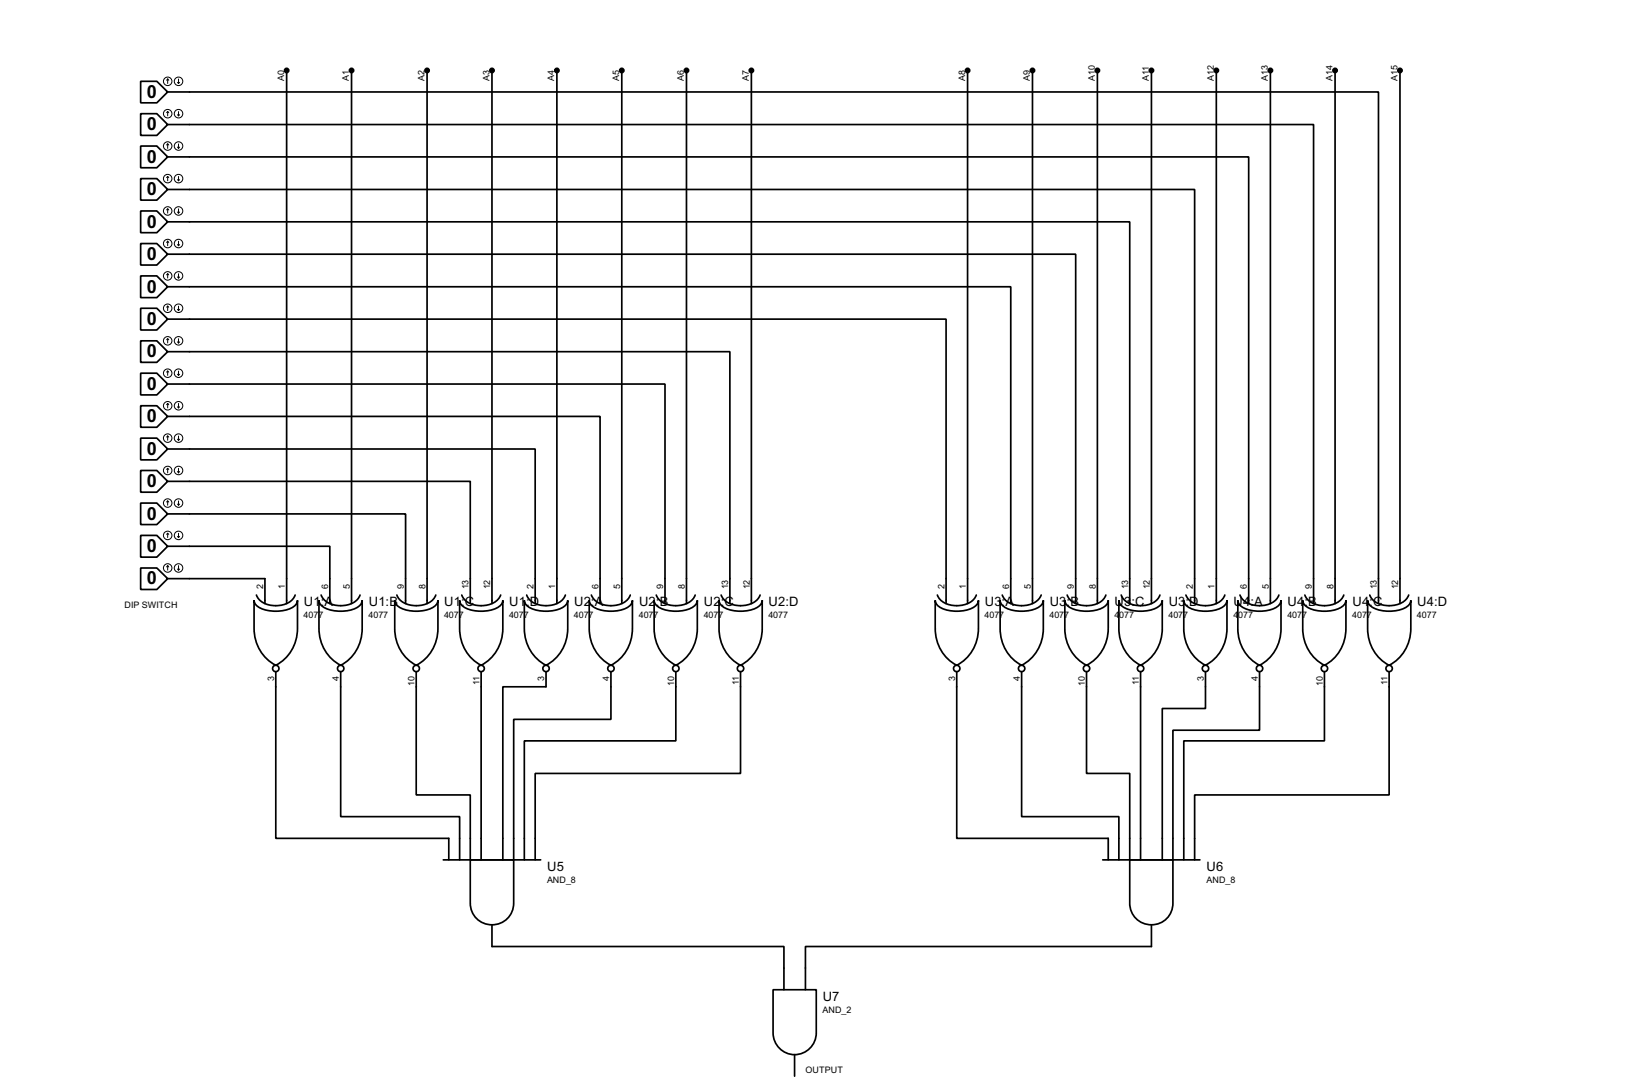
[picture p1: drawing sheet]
<svg xmlns="http://www.w3.org/2000/svg" width="383mm" height="256mm" viewBox="0 0 383 256" stroke-linecap="round" stroke-linejoin="round" font-family="sans-serif">
<g fill="none" stroke="#000" stroke-width=".4">
<path d="M33.1 19.1h3.8l2.5 2.5-2.5 2.6h-3.8zM67.4 16.6v125.2M82.6 16.6v125.2M100.4 16.6v125.2M115.6 16.6v125.2M130.9 16.6v125.2M146.1 16.6v125.2M161.3 16.6v125.2M176.6 16.6v125.2M227.4 16.6v125.2M242.6 16.6v125.2M257.9 16.6v125.2"/>
<path d="M270.6 16.6v125.2M285.8 16.6v125.2M298.5 16.6v125.2M313.7 16.6v125.2M329 16.6v125.2M33.1 34.3h3.8l2.5 2.6-2.5 2.5h-3.8zM33.1 26.7h3.8l2.5 2.6-2.5 2.5h-3.8zM39.4 36.9h254v104.9M39.4 29.3h269.3v112.5M39.4 21.6h284.5v120.2M33.1 57.2h3.8l2.5 2.5-2.5 2.6h-3.8zM33.1 49.6h3.8l2.5 2.5-2.5 2.6h-3.8z"/>
<path d="M33.1 42h3.8l2.5 2.5-2.5 2.5h-3.8zM39.4 59.7h213.4v82.1M39.4 52.1h226.1v89.7M39.4 44.5h241.3v97.3M33.1 72.4h3.8l2.5 2.6-2.5 2.5h-3.8zM33.1 64.8h3.8l2.5 2.6-2.5 2.5h-3.8zM39.4 75h182.9v66.8M39.4 67.4h198.1v74.4M33.1 95.3h3.8l2.5 2.5-2.5 2.6h-3.8zM33.1 87.7h3.8l2.5 2.5-2.5 2.6h-3.8zM33.1 80.1h3.8l2.5 2.5-2.5 2.5h-3.8zM39.4 97.8h101.6v44"/>
<path d="M39.4 90.2h116.9v51.6M39.4 82.6h132.1v59.2M33.1 118.2h3.8l2.5 2.5-2.5 2.5h-3.8zM33.1 110.5h3.8l2.5 2.6-2.5 2.5h-3.8zM33.1 102.9h3.8l2.5 2.6-2.5 2.5h-3.8zM39.4 113.1h71.1v28.7M39.4 105.5h86.4v36.3M33.1 133.4h3.8l2.5 2.5-2.5 2.6h-3.8zM33.1 125.8h3.8l2.5 2.5-2.5 2.6h-3.8zM39.4 128.3h38.1v13.5M39.4 120.7h55.9v21.1M39.4 135.9h22.9v5.9"/>
<path d="M60.3 139.8a5.1 5.1 0 0 0 6.1 2.3 3.8 3.8 0 0 0 3-2.3M75.5 139.8a5.2 5.2 0 0 0 6.2 2.3 3.8 3.8 0 0 0 2.9-2.3M93.3 139.8a5.1 5.1 0 0 0 6.1 2.3 3.9 3.9 0 0 0 3-2.3M108.5 139.8a5.1 5.1 0 0 0 6.2 2.3 4 4 0 0 0 3-2.3M123.8 139.8a5.1 5.1 0 0 0 6.1 2.3 3.8 3.8 0 0 0 3-2.3M139 139.8a5.2 5.2 0 0 0 6.2 2.3 3.8 3.8 0 0 0 2.9-2.3M154.2 139.8a5.2 5.2 0 0 0 6.2 2.3 3.9 3.9 0 0 0 3-2.3M169.5 139.8a5.1 5.1 0 0 0 6.1 2.3 3.9 3.9 0 0 0 3-2.3M220.3 139.8a5.1 5.1 0 0 0 6.1 2.3 3.9 3.9 0 0 0 3-2.3M235.5 139.8a5.1 5.1 0 0 0 6.2 2.3 4 4 0 0 0 3-2.3M250.8 139.8a5.1 5.1 0 0 0 6.1 2.3 3.8 3.8 0 0 0 3-2.3M263.5 139.8a5.1 5.1 0 0 0 6.1 2.3 3.8 3.8 0 0 0 3-2.3"/>
<path d="M278.7 139.8a5.2 5.2 0 0 0 6.2 2.3 3.8 3.8 0 0 0 2.9-2.3M291.4 139.8a5.2 5.2 0 0 0 6.2 2.3 3.8 3.8 0 0 0 2.9-2.3M306.6 139.8a5.2 5.2 0 0 0 6.2 2.3 3.9 3.9 0 0 0 3-2.3M321.9 139.8a5.1 5.1 0 0 0 6.1 2.3 3.9 3.9 0 0 0 3-2.3M59.7 141a3.2 3.2 0 0 0 3.1 2.4 7.7 7.7 0 0 0 6.7-1.4l.4-1v6.6a9.6 9.6 0 0 1-5.1 8.7 9.6 9.6 0 0 1-5.1-8.7zM64.8 157.8v39.1h40.7v5.1M75 141a3.2 3.2 0 0 0 3.1 2.4 7.6 7.6 0 0 0 6.6-1.4l.4-1v6.6a9.6 9.6 0 0 1-5 8.7 9.6 9.6 0 0 1-5.1-8.7zM80.1 157.8v34h27.9v10.2M92.8 141a3.2 3.2 0 0 0 3.1 2.4 7.7 7.7 0 0 0 6.6-1.4l.4-1v6.6a9.6 9.6 0 0 1-5.1 8.7 9.6 9.6 0 0 1-5-8.7zM97.8 157.8v28.9h12.7v15.3M108 141a3.2 3.2 0 0 0 3.1 2.4 7.7 7.7 0 0 0 6.6-1.4l.5-1v6.6a9.6 9.6 0 0 1-5.1 8.7 9.6 9.6 0 0 1-5.1-8.7zM113.1 157.8v44.2"/>
<path d="M123.2 141a3.2 3.2 0 0 0 3.1 2.4 7.7 7.7 0 0 0 6.7-1.4l.4-1v6.6a9.6 9.6 0 0 1-5.1 8.7 9.6 9.6 0 0 1-5.1-8.7zM128.3 157.8v3.5h-10.1v40.7M138.5 141a3.2 3.2 0 0 0 3.1 2.4 7.6 7.6 0 0 0 6.6-1.4l.4-1v6.6a9.6 9.6 0 0 1-5 8.7 9.6 9.6 0 0 1-5.1-8.7zM143.6 157.8v11.2h-22.9v33M153.7 141a3.2 3.2 0 0 0 3.1 2.4 7.6 7.6 0 0 0 6.6-1.4l.5-1v6.6a9.6 9.6 0 0 1-5.1 8.7 9.6 9.6 0 0 1-5.1-8.7zM158.8 157.8v16.2h-35.6v28M169 141a3.2 3.2 0 0 0 3.1 2.4 7.7 7.7 0 0 0 6.6-1.4l.4-1v6.6a9.6 9.6 0 0 1-5.1 8.7 9.6 9.6 0 0 1-5-8.7zM174 157.8v23.9h-48.2v20.3M219.8 141a3.2 3.2 0 0 0 3.1 2.4 7.7 7.7 0 0 0 6.6-1.4l.4-1v6.6a9.6 9.6 0 0 1-5.1 8.7 9.6 9.6 0 0 1-5-8.7zM224.8 157.8v39.1h35.6v5.1M235 141a3.2 3.2 0 0 0 3.1 2.4 7.7 7.7 0 0 0 6.6-1.4l.5-1v6.6a9.6 9.6 0 0 1-5.1 8.7 9.6 9.6 0 0 1-5.1-8.7zM240.1 157.8v34h22.8v10.2"/>
<path d="M250.2 141a3.2 3.2 0 0 0 3.1 2.4 7.7 7.7 0 0 0 6.7-1.4l.4-1v6.6a9.6 9.6 0 0 1-5.1 8.7 9.6 9.6 0 0 1-5.1-8.7zM255.3 157.8v23.9h10.2v20.3M262.9 141a3.2 3.2 0 0 0 3.1 2.4 7.7 7.7 0 0 0 6.7-1.4l.4-1v6.6a9.6 9.6 0 0 1-5.1 8.7 9.6 9.6 0 0 1-5.1-8.7zM268 157.8v44.2M278.2 141a3.2 3.2 0 0 0 3.1 2.4 7.6 7.6 0 0 0 6.6-1.4l.4-1v6.6a9.6 9.6 0 0 1-5 8.7 9.6 9.6 0 0 1-5.1-8.7zM283.3 157.8v8.6h-10.2v35.6M290.9 141a3.2 3.2 0 0 0 3.1 2.4 7.6 7.6 0 0 0 6.6-1.4l.4-1v6.6a9.6 9.6 0 0 1-5 8.7 9.6 9.6 0 0 1-5.1-8.7zM296 157.8v13.7h-20.4v30.5M306.1 141a3.2 3.2 0 0 0 3.1 2.4 7.6 7.6 0 0 0 6.6-1.4l.5-1v6.6a9.6 9.6 0 0 1-5.1 8.7 9.6 9.6 0 0 1-5.1-8.7zM311.2 157.8v16.2h-33v28M321.4 141a3.2 3.2 0 0 0 3.1 2.4 7.7 7.7 0 0 0 6.6-1.4l.4-1v6.6a9.6 9.6 0 0 1-5.1 8.7 9.6 9.6 0 0 1-5-8.7zM326.4 157.8v28.9h-45.7v15.3"/>
<path d="M104.2 202h22.9M110.5 202h10.2v10.1a5.1 5.1 0 0 1-5.1 5.1 5.1 5.1 0 0 1-5.1-5.1zM115.6 217.2v5.1h68.6v10.2M259.1 202h22.9M265.5 202h10.1v10.1a5.1 5.1 0 0 1-5.1 5.1 5.1 5.1 0 0 1-5-5.1zM270.6 217.2v5.1h-81.3v10.2M181.7 232.5h10.1v10.1a5.1 5.1 0 0 1-5.1 5.1 5.1 5.1 0 0 1-5-5.1zM186.7 247.7v5.1"/>
<circle cx="64.8" cy="157" r=".75"/>
<circle cx="80" cy="157" r=".75"/>
<circle cx="97.8" cy="157" r=".75"/>
<circle cx="113" cy="157" r=".75"/>
<circle cx="128.3" cy="157" r=".75"/>
<circle cx="143.5" cy="157" r=".75"/>
<circle cx="158.8" cy="157" r=".75"/>
<circle cx="174" cy="157" r=".75"/>
<circle cx="224.8" cy="157" r=".75"/>
<circle cx="240" cy="157" r=".75"/>
<circle cx="255.3" cy="157" r=".75"/>
<circle cx="268" cy="157" r=".75"/>
<circle cx="283.2" cy="157" r=".75"/>
<circle cx="295.9" cy="157" r=".75"/>
<circle cx="311.2" cy="157" r=".75"/>
<circle cx="326.4" cy="157" r=".75"/>
</g>
<g fill="none" stroke="#000" stroke-width=".23">
<path d="M39.4 18.6v1M39.4 18.6l-.2 .3M39.4 18.6l.3 .3M41.7 19.4l.3 .2M42 18.6v1M42.2 19.4l-.2 .2M39.4 26.2v1M39.4 33.8v1.1M39.4 33.8l-.2 .3M39.4 33.8l.3 .3M39.4 26.2l-.2 .3M39.4 26.2l.3 .3"/>
<path d="M41.7 34.6l.3 .3M41.7 27l.3 .2M42 26.2v1M42 33.8v1.1M42.2 34.6l-.2 .3M42.2 27l-.2 .2M39.4 41.5v1M39.4 49.1v1M39.4 56.7v1M39.4 56.7l-.2 .3M39.4 56.7l.3 .3M39.4 49.1l-.2 .2"/>
<path d="M39.4 49.1l.3 .2M39.4 41.5l-.2 .2M39.4 41.5l.3 .2M41.7 57.5l.3 .2M41.7 49.8l.3 .3M41.7 42.2l.3 .3M42 41.5v1M42 49.1v1M42 56.7v1M42.2 57.5l-.2 .2M42.2 49.8l-.2 .3M42.2 42.2l-.2 .3"/>
<path d="M39.4 64.3v1M39.4 71.9v1.1M39.4 79.6v1M39.4 79.6l-.2 .2M39.4 79.6l.3 .2M39.4 71.9l-.2 .3M39.4 71.9l.3 .3M39.4 64.3l-.2 .3M39.4 64.3l.3 .3M41.7 72.7l.3 .3M41.7 65.1l.3 .2M42 64.3v1"/>
<path d="M42 71.9v1.1M42 79.6v1M42.2 72.7l-.2 .3M42.2 65.1l-.2 .2M39.4 87.2v1M39.4 94.8v1M39.4 94.8l-.2 .3M39.4 94.8l.3 .3M39.4 87.2l-.2 .2M39.4 87.2l.3 .2M41.7 95.6l.3 .2M41.7 87.9l.3 .3"/>
<path d="M41.7 80.3l.3 .3M42 87.2v1M42 94.8v1M42.2 95.6l-.2 .2M42.2 87.9l-.2 .3M42.2 80.3l-.2 .3M39.4 102.4v1M39.4 110v1.1M39.4 117.7v1M39.4 117.7l-.2 .2M39.4 117.7l.3 .2M39.4 110l-.2 .3"/>
<path d="M39.4 110l.3 .3M39.4 102.4l-.2 .3M39.4 102.4l.3 .3M41.7 118.4l.3 .3M41.7 110.8l.3 .3M41.7 103.2l.3 .2M42 102.4v1M42 110v1.1M42 117.7v1M42.2 118.4l-.2 .3M42.2 110.8l-.2 .3M42.2 103.2l-.2 .2"/>
<path d="M39.4 132.9l-.2 .3M39.4 132.9l.3 .3M39.4 125.3v1M39.4 132.9v1M39.4 125.3l-.2 .2M39.4 125.3l.3 .2M41.7 133.7l.3 .2M41.7 126l.3 .3M42 125.3v1M42 132.9v1M42.2 133.7l-.2 .2M42.2 126l-.2 .3"/>
<circle cx="39.4" cy="19.1" r="1"/>
<circle cx="41.9" cy="19.1" r="1"/>
<circle cx="39.4" cy="34.3" r="1"/>
<circle cx="39.4" cy="26.7" r="1"/>
<circle cx="41.9" cy="26.7" r="1"/>
<circle cx="41.9" cy="34.3" r="1"/>
<circle cx="39.4" cy="49.6" r="1"/>
<circle cx="39.4" cy="42" r="1"/>
<circle cx="39.4" cy="57.2" r="1"/>
<circle cx="41.9" cy="49.6" r="1"/>
<circle cx="41.9" cy="42" r="1"/>
<circle cx="41.9" cy="57.2" r="1"/>
<circle cx="39.4" cy="72.4" r="1"/>
<circle cx="39.4" cy="64.8" r="1"/>
<circle cx="41.9" cy="72.4" r="1"/>
<circle cx="41.9" cy="64.8" r="1"/>
<circle cx="39.4" cy="87.7" r="1"/>
<circle cx="39.4" cy="80.1" r="1"/>
<circle cx="39.4" cy="95.3" r="1"/>
<circle cx="41.9" cy="95.3" r="1"/>
<circle cx="41.9" cy="87.7" r="1"/>
<circle cx="41.9" cy="80.1" r="1"/>
<circle cx="39.4" cy="118.2" r="1"/>
<circle cx="39.4" cy="102.9" r="1"/>
<circle cx="39.4" cy="110.5" r="1"/>
<circle cx="41.9" cy="118.2" r="1"/>
<circle cx="41.9" cy="110.5" r="1"/>
<circle cx="41.9" cy="102.9" r="1"/>
<circle cx="39.4" cy="125.8" r="1"/>
<circle cx="39.4" cy="133.4" r="1"/>
<circle cx="41.9" cy="133.4" r="1"/>
<circle cx="41.9" cy="125.8" r="1"/>
</g>
<g fill="#000" stroke="#000" stroke-width=".4">
<circle cx="67.3" cy="16.6" r=".5"/>
<circle cx="82.6" cy="16.6" r=".5"/>
<circle cx="100.3" cy="16.6" r=".5"/>
<circle cx="115.6" cy="16.6" r=".5"/>
<circle cx="130.8" cy="16.6" r=".5"/>
<circle cx="146.1" cy="16.6" r=".5"/>
<circle cx="161.3" cy="16.6" r=".5"/>
<circle cx="176.5" cy="16.6" r=".5"/>
<circle cx="227.3" cy="16.6" r=".5"/>
<circle cx="242.6" cy="16.6" r=".5"/>
<circle cx="257.8" cy="16.6" r=".5"/>
<circle cx="270.5" cy="16.6" r=".5"/>
<circle cx="285.8" cy="16.6" r=".5"/>
<circle cx="298.5" cy="16.6" r=".5"/>
<circle cx="313.7" cy="16.6" r=".5"/>
<circle cx="328.9" cy="16.6" r=".5"/>
</g>
<g font-size="4.8">
<text x="34.5" y="22.9">0</text>
<text x="34.5" y="30.6">0</text>
<text x="34.5" y="38.2">0</text>
<text x="34.5" y="45.9">0</text>
<text x="34.5" y="53.5">0</text>
<text x="34.5" y="61">0</text>
<text x="34.5" y="68.7">0</text>
<text x="34.5" y="76.3">0</text>
<text x="34.5" y="84">0</text>
<text x="34.5" y="91.5">0</text>
<text x="34.5" y="99.2">0</text>
<text x="34.5" y="106.8">0</text>
<text x="34.5" y="114.4">0</text>
<text x="34.5" y="122.1">0</text>
<text x="34.5" y="129.7">0</text>
<text x="34.5" y="137.3">0</text>
</g>
<g font-size="3.4">
<text x="71.4" y="142.3">U1</text>
<text x="75.4" y="142.3">:A</text>
<text x="86.7" y="142.3">U1:B</text>
<text x="104.4" y="142.3">U1</text>
<text x="108.4" y="142.3">:C</text>
<text x="119.7" y="142.3">U1</text>
<text x="123.6" y="142.3">:D</text>
<text x="134.9" y="142.3">U2</text>
<text x="138.9" y="142.3">:A</text>
<text x="150.2" y="142.3">U2</text>
<text x="154.1" y="142.3">:B</text>
<text x="165.4" y="142.3">U2</text>
<text x="169.4" y="142.3">:C</text>
<text x="180.6" y="142.3">U2:D</text>
<text x="231.4" y="142.3">U3</text>
<text x="235.4" y="142.3">:A</text>
<text x="246.7" y="142.3">U3</text>
<text x="250.6" y="142.3">:B</text>
<text x="261.9" y="142.3">U3:C</text>
<text x="274.6" y="142.3">U3</text>
<text x="278.6" y="142.3">:D</text>
<text x="289.9" y="142.3">U4:A</text>
<text x="302.6" y="142.3">U4</text>
<text x="306.5" y="142.3">:B</text>
<text x="317.8" y="142.3">U4</text>
<text x="321.8" y="142.3">:C</text>
<text x="333" y="142.3">U4:D</text>
<text x="128.6" y="204.5">U5</text>
<text x="283.5" y="204.5">U6</text>
<text x="193.3" y="235">U7</text>
</g>
<g font-size="2.4">
<text x="66.8" y="19.1" transform="rotate(-90 66.8 19.1)">A0</text>
<text x="82" y="19.1" transform="rotate(-90 82 19.1)">A1</text>
<text x="99.8" y="19.1" transform="rotate(-90 99.8 19.1)">A2</text>
<text x="115" y="19.1" transform="rotate(-90 115 19.1)">A3</text>
<text x="130.3" y="19.1" transform="rotate(-90 130.3 19.1)">A4</text>
<text x="145.5" y="19.1" transform="rotate(-90 145.5 19.1)">A5</text>
<text x="160.7" y="19.1" transform="rotate(-90 160.7 19.1)">A6</text>
<text x="176" y="19.1" transform="rotate(-90 176 19.1)">A7</text>
<text x="226.8" y="19.1" transform="rotate(-90 226.8 19.1)">A8</text>
<text x="242" y="19.1" transform="rotate(-90 242 19.1)">A9</text>
<text x="257.3" y="19.1" transform="rotate(-90 257.3 19.1)">A10</text>
<text x="270" y="19.1" transform="rotate(-90 270 19.1)">A11</text>
<text x="285.2" y="19.1" transform="rotate(-90 285.2 19.1)">A12</text>
<text x="297.9" y="19.1" transform="rotate(-90 297.9 19.1)">A13</text>
<text x="313.1" y="19.1" transform="rotate(-90 313.1 19.1)">A14</text>
<text x="328.4" y="19.1" transform="rotate(-90 328.4 19.1)">A15</text>
<text x="29.3" y="142.9">DIP SWITCH</text>
<text x="61.9" y="138.5" transform="rotate(-90 61.9 138.5)">2</text>
<text x="67" y="138.5" transform="rotate(-90 67 138.5)">1</text>
<text x="77.1" y="138.4" transform="rotate(-90 77.1 138.4)">6</text>
<text x="82.2" y="138.5" transform="rotate(-90 82.2 138.5)">5</text>
<text x="94.9" y="138.5" transform="rotate(-90 94.9 138.5)">9</text>
<text x="100" y="138.5" transform="rotate(-90 100 138.5)">8</text>
<text x="110.1" y="138.5" transform="rotate(-90 110.1 138.5)">13</text>
<text x="115.2" y="138.5" transform="rotate(-90 115.2 138.5)">12</text>
<text x="125.4" y="138.5" transform="rotate(-90 125.4 138.5)">2</text>
<text x="130.5" y="138.5" transform="rotate(-90 130.5 138.5)">1</text>
<text x="140.6" y="138.5" transform="rotate(-90 140.6 138.5)">6</text>
<text x="145.7" y="138.5" transform="rotate(-90 145.7 138.5)">5</text>
<text x="155.9" y="138.5" transform="rotate(-90 155.9 138.5)">9</text>
<text x="160.9" y="138.5" transform="rotate(-90 160.9 138.5)">8</text>
<text x="171.1" y="138.5" transform="rotate(-90 171.1 138.5)">13</text>
<text x="176.2" y="138.5" transform="rotate(-90 176.2 138.5)">12</text>
<text x="221.9" y="138.4" transform="rotate(-90 221.9 138.4)">2</text>
<text x="227" y="138.4" transform="rotate(-90 227 138.4)">1</text>
<text x="237.1" y="138.5" transform="rotate(-90 237.1 138.5)">6</text>
<text x="242.2" y="138.5" transform="rotate(-90 242.2 138.5)">5</text>
<text x="252.4" y="138.4" transform="rotate(-90 252.4 138.4)">9</text>
<text x="257.5" y="138.5" transform="rotate(-90 257.5 138.5)">8</text>
<text x="265.1" y="138.4" transform="rotate(-90 265.1 138.4)">13</text>
<text x="270.2" y="138.5" transform="rotate(-90 270.2 138.5)">12</text>
<text x="280.3" y="138.5" transform="rotate(-90 280.3 138.5)">2</text>
<text x="285.4" y="138.4" transform="rotate(-90 285.4 138.4)">1</text>
<text x="293" y="138.5" transform="rotate(-90 293 138.5)">6</text>
<text x="298.1" y="138.4" transform="rotate(-90 298.1 138.4)">5</text>
<text x="308.3" y="138.5" transform="rotate(-90 308.3 138.5)">9</text>
<text x="313.3" y="138.5" transform="rotate(-90 313.3 138.5)">8</text>
<text x="323.5" y="138.4" transform="rotate(-90 323.5 138.4)">13</text>
<text x="328.6" y="138.4" transform="rotate(-90 328.6 138.4)">12</text>
<text x="71.4" y="145.3">4077</text>
<text x="86.6" y="145.3">4077</text>
<text x="104.4" y="145.3">4077</text>
<text x="119.6" y="145.3">4077</text>
<text x="134.9" y="145.3">4077</text>
<text x="150.1" y="145.3">4077</text>
<text x="165.4" y="145.3">4077</text>
<text x="180.6" y="145.3">4077</text>
<text x="231.4" y="145.3">4077</text>
<text x="246.6" y="145.3">4077</text>
<text x="261.9" y="145.3">4</text>
<text x="263" y="145.3">077</text>
<text x="274.6" y="145.3">4077</text>
<text x="289.8" y="145.3">4</text>
<text x="291" y="145.3">077</text>
<text x="302.5" y="145.3">4077</text>
<text x="317.8" y="145.3">4077</text>
<text x="333" y="145.3">4077</text>
<text x="64.4" y="159.9" transform="rotate(-90 64.4 159.9)">3</text>
<text x="79.7" y="160" transform="rotate(-90 79.7 160)">4</text>
<text x="97.4" y="161.1" transform="rotate(-90 97.4 161.1)">10</text>
<text x="112.7" y="161" transform="rotate(-90 112.7 161)">11</text>
<text x="127.9" y="160" transform="rotate(-90 127.9 160)">3</text>
<text x="143.2" y="160" transform="rotate(-90 143.2 160)">4</text>
<text x="158.4" y="161.1" transform="rotate(-90 158.4 161.1)">10</text>
<text x="173.6" y="161" transform="rotate(-90 173.6 161)">11</text>
<text x="224.4" y="159.9" transform="rotate(-90 224.4 159.9)">3</text>
<text x="239.7" y="160" transform="rotate(-90 239.7 160)">4</text>
<text x="254.9" y="161.1" transform="rotate(-90 254.9 161.1)">10</text>
<text x="267.6" y="161" transform="rotate(-90 267.6 161)">11</text>
<text x="282.9" y="160" transform="rotate(-90 282.9 160)">3</text>
<text x="295.6" y="160" transform="rotate(-90 295.6 160)">4</text>
<text x="310.8" y="161.1" transform="rotate(-90 310.8 161.1)">10</text>
<text x="326" y="161" transform="rotate(-90 326 161)">11</text>
<text x="128.5" y="207.5">AND_8</text>
<text x="283.5" y="207.5">AND_8</text>
<text x="193.3" y="238">AND_2</text>
<text x="189.3" y="252.1">OUTPUT</text>
</g>
</svg>
